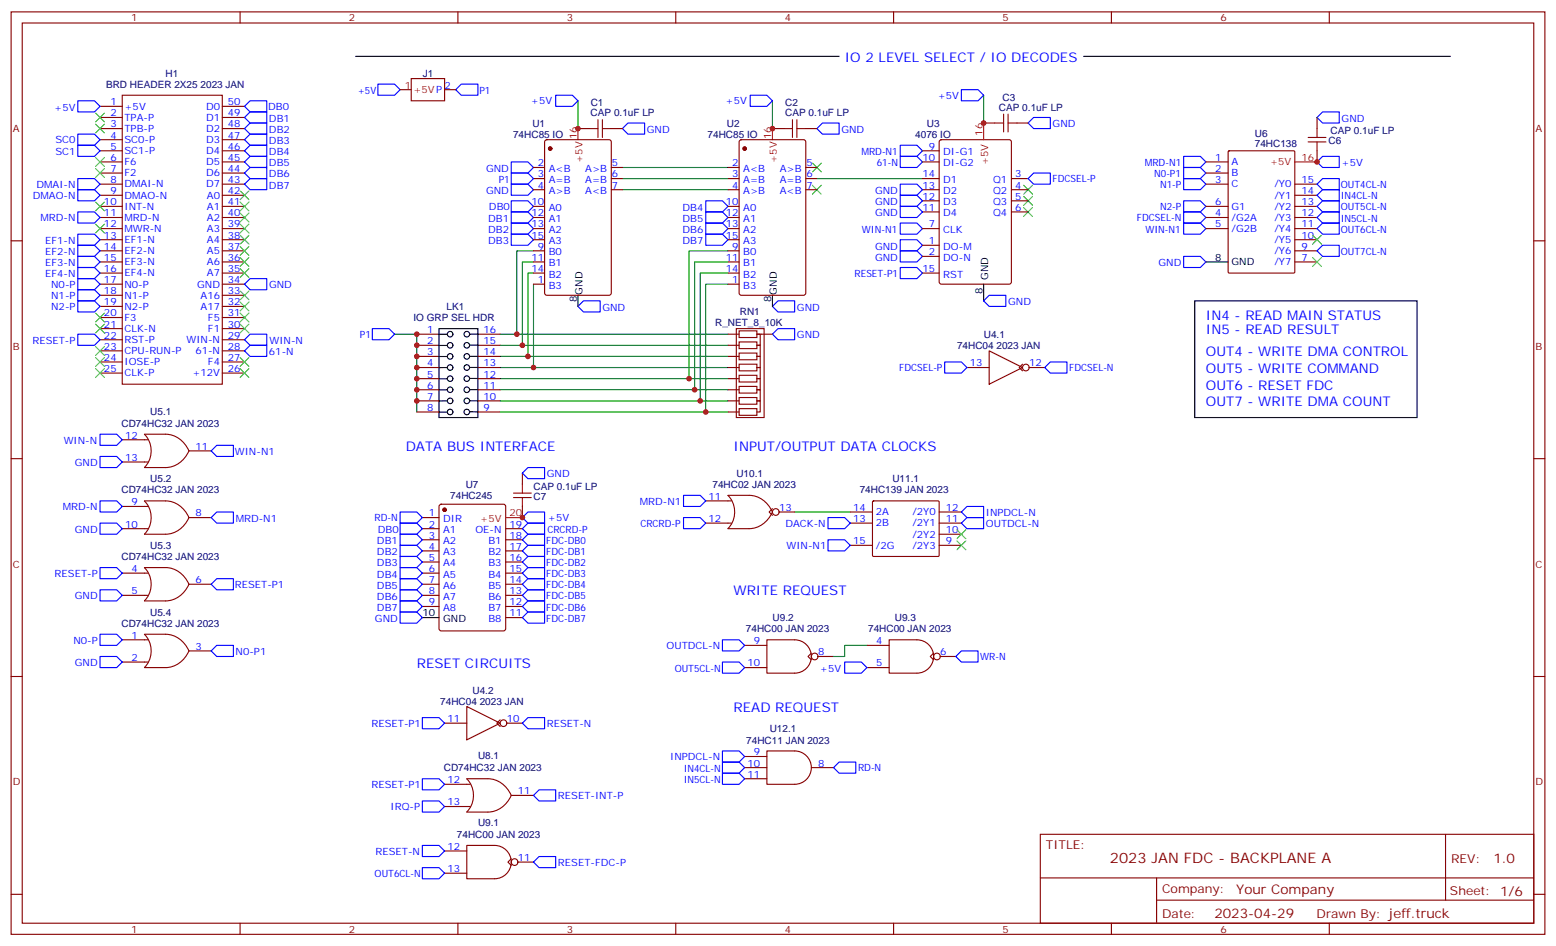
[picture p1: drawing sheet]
<svg xmlns="http://www.w3.org/2000/svg" width="494mm" height="300mm" viewBox="0 0 494 300" stroke-linecap="round" stroke-linejoin="round" font-family="sans-serif">
<g fill="none" stroke="#870000" stroke-width=".35">
<path d="M3.5 3.8h486.9v292.8h-486.9zM7.1 7.3h479.7v285.8h-479.7zM76.2 3.8v3.5M145.3 3.8v3.5M214.5 3.8v3.5M283.6 3.8v3.5M352.8 3.8v3.5M421.9 3.8v3.5M31.7 33.8h7.1M31.7 37.3h7.1M38.8 30.2h31.8v91.8h-31.8zM70.6 33.8h7"/>
<path d="M70.6 37.3h7M312.2 39.1h3.5M322.8 39.1h3.5M418 37.3v3.5M31.7 40.8h7.1M31.7 44.3h7.1M31.7 47.9h7.1M31.7 51.4h7.1M31.7 54.9h7.1M31.7 58.5h7.1M70.6 40.8h7M70.6 44.3h7"/>
<path d="M70.6 47.9h7M70.6 51.4h7M70.6 54.9h7M70.6 58.5h7M292.8 47.9h5.3M292.8 51.4h5.3M292.8 56.7h5.3M298.3 44.6l.5-.3h21.5l.7 .5v44.7l-.4 .6-21.8 .1-.6-.5-.1-44.7zM321 56.7h5.3M382.8 51.4h7M382.8 54.9h7M382.8 58.5h7"/>
<path d="M389.9 48l.3-.1h20.4l.3 .1 .1 38.3-.2 .3-20.6 .1-.3-.2zM411 58.5h7M418 47.9v3.5M3.5 76.4h3.6M31.7 62h7.1M31.7 65.5h7.1M31.7 69h7.1M31.7 72.6h7.1M31.7 76.1h7.1M31.7 79.6h7.1M70.6 62h7M70.6 65.5h7"/>
<path d="M70.6 69h7M70.6 72.6h7M70.6 76.1h7M70.6 79.6h7M292.8 72.6h5.3M292.8 77.9h5.3M292.8 60.2h5.3M292.8 63.7h5.3M292.8 67.3h5.3M321 60.2h5.3M321 63.7h5.3M321 67.3h5.3"/>
<path d="M382.8 65.5h7M382.8 69h7M382.8 72.6h7M411 62h7M411 65.5h7M411 69h7M411 72.6h7M411 76.1h7M411 79.6h7M486.8 76.4h3.6M31.7 83.1h7.1M31.7 86.7h7.1"/>
<path d="M31.7 90.2h7.1M31.7 93.7h7.1M31.7 97.3h7.1M70.6 83.1h7M70.6 86.7h7M70.6 90.2h7M70.6 93.7h7M70.6 97.3h7M292.8 86.7h5.3M292.8 81.4h5.3M411 83.1h7M31.7 100.8h7.1"/>
<path d="M31.7 104.3h7.1M31.7 107.8h7.1M31.7 111.4h7.1M31.7 114.9h7.1M31.7 118.4h7.1M70.6 100.8h7M70.6 104.3h7M70.6 107.8h7M70.6 111.4h7M70.6 114.9h7M70.6 118.4h7M3.5 145.6h3.6"/>
<path d="M486.8 145.6h3.6M3.5 214.7h3.6M486.8 214.7h3.6M330.2 264.8h156.6v28.3h-156.6zM330.2 278.7h156.5M367.1 278.7v14.1M458.8 264.9v20.8M3.5 283.9h3.6M76.2 293.1v3.5M145.3 293.1v3.5M214.5 293.1v3.5M283.6 293.1v3.5"/>
<path d="M352.8 293.1v3.5M367.1 285.7h119.6M421.9 293.1v3.5M486.8 283.9h3.6"/>
</g>
<g fill="none" stroke="#00f" stroke-width=".35">
<path d="M24.7 32h5.3l1.7 1.8-1.7 1.7h-5.3zM77.6 33.8l1.8-1.8h5.3v3.5h-5.3zM77.6 37.3l1.8-1.8h5.3v3.6h-5.3zM79.4 39.1h5.3v3.5h-5.3l-1.8-1.8zM305.2 28.5h5.2l1.8 1.7-1.8 1.8h-5.2zM328.1 37.3h5.3v3.5h-5.3l-1.8-1.7zM418 37.3l1.8-1.8h5.3v3.6h-5.3zM24.7 42.6h5.3l1.7 1.7-1.7 1.8h-5.3zM24.7 46.1h5.3l1.7 1.8-1.7 1.7h-5.3zM24.7 56.7h5.3l1.7 1.8-1.7 1.7h-5.3zM77.6 44.3l1.8-1.7h5.3v3.5h-5.3zM77.6 47.9l1.8-1.8h5.3v3.5h-5.3z"/>
<path d="M77.6 51.4l1.8-1.8h5.3v3.6h-5.3zM77.6 54.9l1.8-1.7h5.3v3.5h-5.3zM77.6 58.5l1.8-1.8h5.3v3.5h-5.3zM162.3 58.5h5.3l1.7 1.7-1.7 1.8h-5.3zM162.3 51.4h5.3l1.7 1.8-1.7 1.7h-5.3zM285.8 49.6h5.2l1.8 1.8-1.8 1.8h-5.2zM285.8 46.1h5.2l1.8 1.8-1.8 1.7h-5.2zM285.8 58.5h5.2l1.8 1.7-1.8 1.8h-5.2zM375.7 56.7h5.3l1.8 1.8-1.8 1.7h-5.3zM375.7 53.2h5.3l1.8 1.7-1.8 1.8h-5.3zM375.7 49.6h5.3l1.8 1.8-1.8 1.8h-5.3zM419.8 49.6h5.3v3.6h-5.3l-1.8-1.8z"/>
<path d="M24.7 60.2h5.3l1.7 1.8-1.7 1.7h-5.3zM24.7 67.3h5.3l1.7 1.7-1.7 1.8h-5.3zM24.7 74.3h5.3l1.7 1.8-1.7 1.8h-5.3zM24.7 77.9h5.3l1.7 1.7-1.7 1.8h-5.3zM162.3 74.3h5.3l1.7 1.8-1.7 1.8h-5.3zM162.3 70.8h5.3l1.7 1.8-1.7 1.7h-5.3zM162.3 67.3h5.3l1.7 1.7-1.7 1.8h-5.3zM162.3 63.7h5.3l1.7 1.8-1.7 1.8h-5.3zM224 74.3h5.3l1.8 1.8-1.8 1.8h-5.3zM224 70.8h5.3l1.8 1.8-1.8 1.7h-5.3zM224 67.3h5.3l1.8 1.7-1.8 1.8h-5.3zM224 63.7h5.3l1.8 1.8-1.8 1.8h-5.3z"/>
<path d="M285.8 70.8h5.2l1.8 1.8-1.8 1.7h-5.2zM285.8 79.6h5.2l1.8 1.8-1.8 1.7h-5.2zM285.8 76.1h5.2l1.8 1.8-1.8 1.7h-5.2zM285.8 65.5h5.2l1.8 1.8-1.8 1.7h-5.2zM285.8 62h5.2l1.8 1.7-1.8 1.8h-5.2zM375.7 70.8h5.3l1.8 1.8-1.8 1.7h-5.3zM375.7 67.3h5.3l1.8 1.7-1.8 1.8h-5.3zM375.7 63.7h5.3l1.8 1.8-1.8 1.8h-5.3zM24.7 81.4h5.3l1.7 1.7-1.7 1.8h-5.3zM24.7 84.9h5.3l1.7 1.8-1.7 1.7h-5.3zM24.7 88.4h5.3l1.7 1.8-1.7 1.8h-5.3zM24.7 92h5.3l1.7 1.7-1.7 1.8h-5.3z"/>
<path d="M24.7 95.5h5.3l1.7 1.8-1.7 1.7h-5.3zM79.4 88.4h5.3v3.6h-5.3l-1.8-1.8zM285.8 84.9h5.2l1.8 1.8-1.8 1.7h-5.2zM314 93.7h5.3v3.6h-5.3l-1.8-1.8zM375.7 81.4h5.3l1.8 1.7-1.8 1.8h-5.3zM24.7 106.1h5.3l1.7 1.7-1.7 1.8h-5.3zM77.6 107.8l1.8-1.7h5.3v3.5h-5.3zM77.6 111.4l1.8-1.8h5.3v3.5h-5.3zM245.2 106.1l1.7-1.8h5.3v3.5h-5.3z"/>
</g>
<g fill="none" stroke="#3c3" stroke-width=".35">
<path d="M30.3 35.9l2.9 2.8M30.3 39.4l2.9 2.8M33.2 35.9l-2.9 2.8M33.2 39.4l-2.9 2.8M30.3 50l2.9 2.8M30.3 53.5l2.9 2.8M33.2 50l-2.9 2.8M33.2 53.5l-2.9 2.8M257.9 58.8l2.8 2.8M257.9 51.8l2.8 2.8M260.7 58.8l-2.8 2.8M260.7 51.8l-2.8 2.8"/>
<path d="M324.9 58.8l2.8 2.8M327.7 58.8l-2.8 2.8M30.3 71.2l2.9 2.8M33.2 71.2l-2.9 2.8M76.2 60.6l2.8 2.8M76.2 64.1l2.8 2.8M76.2 67.6l2.8 2.8M76.2 71.2l2.8 2.8M76.2 74.7l2.8 2.8M76.2 78.2l2.8 2.8M79 60.6l-2.8 2.8M79 64.1l-2.8 2.8"/>
<path d="M79 67.6l-2.8 2.8M79 71.2l-2.8 2.8M79 74.7l-2.8 2.8M79 78.2l-2.8 2.8M324.9 65.9l2.8 2.8M324.9 62.3l2.8 2.9M327.7 65.9l-2.8 2.8M327.7 62.3l-2.8 2.9M30.3 99.4l2.9 2.8M33.2 99.4l-2.9 2.8M76.2 81.7l2.8 2.9M76.2 85.3l2.8 2.8"/>
<path d="M76.2 92.3l2.8 2.8M76.2 95.8l2.8 2.9M76.2 99.4l2.8 2.8M79 81.7l-2.8 2.9M79 85.3l-2.8 2.8M79 92.3l-2.8 2.8M79 95.8l-2.8 2.9M79 99.4l-2.8 2.8M30.3 110l2.9 2.8M30.3 113.5l2.9 2.8M30.3 117l2.9 2.8M30.3 102.9l2.9 2.8"/>
<path d="M33.2 110l-2.9 2.8M33.2 113.5l-2.9 2.8M33.2 117l-2.9 2.8M33.2 102.9l-2.9 2.8M76.2 102.9l2.8 2.8M76.2 113.5l2.8 2.8M76.2 117l2.8 2.8M79 102.9l-2.8 2.8M79 113.5l-2.8 2.8M79 117l-2.8 2.8"/>
</g>
<path d="M312.2 90.2v5.3M379.2 95.5h70.6v37h-70.6zM382.8 83.1h7" fill="none" stroke="#000" stroke-width=".35"/>
<path d="M315.7 39.1h2.9M318.6 36.2v5.7M320 39.1h2.8M320 36.2v5.7M415.2 43.6h5.7M415.2 45h5.7M418 40.8v2.8M418 45v2.9" fill="none" stroke="#a10000" stroke-width=".35"/>
<path d="M312.2 39.1v5.2M411 51.4h7" fill="none" stroke="#f00" stroke-width=".35"/>
<g fill="none" stroke="#008700" stroke-width=".35">
<path d="M312.2 30.2v8.9M259.3 56.7h33.5M169.3 79.6h-5.3v26.5M231.1 79.6h-12.4v40.6M169.3 83.1h-3.5v26.5M169.3 86.7h-1.7v26.4M169.3 90.2v26.5M231.1 83.1h-10.6v40.6M231.1 86.7h-8.9v40.5M231.1 90.2h-7.1v40.6M125.2 106.1h7.1v24.7M158.7 116.7h72.4"/>
<path d="M158.7 113.1h72.4M158.7 109.6h72.4M158.7 106.1h72.4M158.7 130.8h72.4M158.7 127.2h72.4M158.7 123.7h72.4M158.7 120.2h72.4"/>
</g>
<g fill="#850000" stroke="#850000" stroke-width=".35">
<circle cx="241.3" cy="106.1" r=".35"/>
<circle cx="241.3" cy="109.6" r=".35"/>
<circle cx="241.3" cy="113.1" r=".35"/>
<circle cx="241.3" cy="116.7" r=".35"/>
<circle cx="241.3" cy="120.2" r=".35"/>
<circle cx="241.3" cy="123.7" r=".35"/>
<circle cx="241.3" cy="127.2" r=".35"/>
</g>
<path d="M233.7 104.3h8.8v28.2h-8.8z" fill="#fff" stroke="#850000" stroke-width=".35"/>
<g fill="none" stroke="#850000" stroke-width=".35">
<path d="M231.1 106.1h3.5M231.1 109.6h3.5M231.1 113.1h3.5M231.1 116.7h3.5M234.6 105h5.6v2.1h-5.6zM234.6 108.5h5.6v2.2h-5.6zM234.6 112.1h5.6v2.1h-5.6zM234.6 115.6h5.6v2.1h-5.6zM234.6 119.1h5.6v2.1h-5.6zM245.2 106.1h-5h1.1v3.5h-1.1h1.1v3.5h-1.1h1.1v3.6h-1.1h1.1v3.5h-1.1h1.1v3.5h-1.1h1.1v3.5h-1.1h1.1v3.6h-1.1M231.1 120.2h3.5M231.1 123.7h3.5"/>
<path d="M231.1 127.2h3.5M231.1 130.8h3.5M234.6 122.7h5.6v2.1h-5.6zM234.6 126.2h5.6v2.1h-5.6zM234.6 129.7h5.6v2.1h-5.6z"/>
</g>
<g fill="none" stroke="#000" stroke-width=".35">
<path d="M112.9 17.9h153.4M344 17.9h116.4M183.4 93.7v3.6M245.2 93.7v3.6M139.3 113.2h2.7M139.3 109.7h2.6M139.3 104.3h12.4v28.2h-12.4zM141.9 106.1h-2.6M141.9 116.7h-2.6M149.1 109.5l2.6 .1M149.1 113.1h2.6M151.7 106.1h-2.6"/>
<path d="M151.7 116.6l-2.6 .1M139.3 123.7h2.7M139.3 120.2h2.6M139.3 130.8h2.6M141.9 127.3h-2.6M149.1 120.1h2.6M149.1 130.7h2.6M149.1 123.7h2.6M151.7 127.2l-2.6 .1M134.1 196h5.2"/>
<circle cx="142.9" cy="106.1" r=".88"/>
<circle cx="142.9" cy="113.1" r=".88"/>
<circle cx="142.9" cy="109.6" r=".88"/>
<circle cx="142.9" cy="116.7" r=".88"/>
<circle cx="148.2" cy="109.6" r=".88"/>
<circle cx="148.2" cy="116.7" r=".88"/>
<circle cx="148.2" cy="106.1" r=".88"/>
<circle cx="148.2" cy="113.1" r=".88"/>
<circle cx="142.9" cy="123.7" r=".88"/>
<circle cx="142.9" cy="120.2" r=".88"/>
<circle cx="142.9" cy="127.2" r=".88"/>
<circle cx="142.9" cy="130.8" r=".88"/>
<circle cx="148.2" cy="120.2" r=".88"/>
<circle cx="148.2" cy="130.8" r=".88"/>
<circle cx="148.2" cy="123.7" r=".88"/>
<circle cx="148.2" cy="127.2" r=".88"/>
</g>
<g fill="none" stroke="#870000" stroke-width=".35">
<path d="M127 28.5h3.5M130.5 24.9h10.6v7.1h-10.6zM141.1 28.5h3.5M169.3 56.7h3.6M169.3 53.2h3.6M173.1 44.6l.5-.3h19.7l.7 .5v48.2l-.4 .7h-20l-.7-.4v-48.3zM183.4 40.8h3.6M194 40.8h3.6M194 56.7h3.6M194 53.2h3.6M231.1 56.7h3.5M231.1 53.2h3.5"/>
<path d="M234.8 44.6l.5-.3h19.8l.6 .5 .1 48.2-.5 .7h-20l-.6-.4-.1-48.3zM245.2 40.8h3.5M255.8 40.8h3.5M255.8 56.7h3.5M255.8 53.2h3.5M169.3 76.1h3.6M169.3 72.6h3.6M169.3 69h3.6M169.3 65.5h3.6M169.3 79.6h3.6M169.3 60.2h3.6M194 60.2h3.6"/>
<path d="M231.1 76.1h3.5M231.1 72.6h3.5M231.1 69h3.5M231.1 65.5h3.5M231.1 79.6h3.5M231.1 60.2h3.5M255.8 60.2h3.5M169.3 86.7h3.6M169.3 83.1h3.6M169.3 90.2h3.6M231.1 86.7h3.5M231.1 83.1h3.5"/>
<path d="M231.1 90.2h3.5M132.3 109.6h7M132.3 106.1h7M132.3 113.1h7M132.3 116.7h7M151.7 109.6h7M151.7 106.1h7M151.7 113.1h7M151.7 116.7h7M306.9 116.7h7.1M314 111.4l10.6 5.3-10.6 5.3zM324.6 115.6l-1.1 1.1 1.1 1"/>
<path d="M326.7 116.7h4.9M38.8 139.6h8.1M45.9 137.8h6.7a8.4 8.4 0 0 1 7.4 5.3 8.4 8.4 0 0 1-7.4 5.3h-6.8a7.6 7.6 0 0 0 .1-10.6zM132.3 123.7h7M132.3 120.2h7M132.3 127.2h7M132.3 130.8h7M151.7 123.7h7M151.7 120.2h7M151.7 127.2h7M151.7 130.8h7M38.8 146.6h8.1"/>
<path d="M45.9 159h6.7a8.4 8.4 0 0 1 7.4 5.3 8.4 8.4 0 0 1-7.4 5.3l-6.8-.1a7.6 7.6 0 0 0 .1-10.5zM60 143.1h7M165.8 150.2v3.5M224 159h8.1M231 157.3a7.5 7.5 0 0 1 0 10.5M231.1 157.2h6.7a8.4 8.4 0 0 1 7.4 5.3 8.4 8.4 0 0 1-7.4 5.3h-6.7M277 159.2l.3-.2h20.6l.2 .3-.1 17.2-.3 .1h-20.6l-.2-.3zM38.8 160.8h8.1M38.8 167.8h8.1M60 164.3h7M134.1 167.8h5.2M134.1 164.3h5.2"/>
<path d="M134.1 171.3h5.2M134.1 174.9h5.2M134.1 178.4h5.2M139.6 160.3l.5-.2h19.7l.7 .4v39.1l-.4 .6-20 .1-.7-.5-.1-39zM160.5 167.8h5.3M160.5 171.3h5.3M160.5 174.9h5.3M160.5 178.4h5.3M165.8 160.8v3.5M224 166.1h8.1M245.2 161.5l-1.1 1 1.1 1.1M247.3 162.5h4.9"/>
<path d="M269.9 166.1h7M269.9 162.5h7M269.9 173.1h7M298.1 169.6h7.1M298.1 166.1h7.1M298.1 162.5h7.1M298.1 173.1h7.1M38.8 181.9h8.1M38.8 189h8.1M45.8 180.2a7.5 7.5 0 0 1 0 10.5M45.9 180.2h6.7a8.4 8.4 0 0 1 7.4 5.3M60 185.5h7"/>
<path d="M60 185.5a8.4 8.4 0 0 1-7.4 5.2h-6.7M134.1 181.9h5.2M134.1 189h5.2M134.1 185.5h5.2M134.1 192.5h5.2M160.5 181.9h5.3M160.5 189h5.3M160.5 185.5h5.3M160.5 192.5h5.3M160.5 196h5.3M38.8 203.1h8.1M38.8 210.1h8.1"/>
<path d="M45.8 201.4a7.5 7.5 0 0 1 0 10.5M45.9 201.3h6.7a8.4 8.4 0 0 1 7.4 5.3M60 206.6h7M60 206.6a8.4 8.4 0 0 1-7.4 5.3h-6.7M236.4 211.9h7M236.4 204.9h7M243.4 203.1h8.8a5.3 5.3 0 0 1 5.3 5.3 5.3 5.3 0 0 1-5.3 5.3h-8.8zM257.5 207.3l-1 1.1 1 1M259.6 208.4h5M275.2 211.9h7M275.2 204.9h7M282.2 203.1h8.8a5.3 5.3 0 0 1 5.3 5.3 5.3 5.3 0 0 1-5.3 5.3h-8.8z"/>
<path d="M296.3 207.3l-1 1.1 1 1M298.4 208.4h5M141.1 229.6h7.1M148.2 224.3l10.5 5.3-10.5 5.2zM158.7 228.5l-1 1.1 1 1M160.9 229.6h4.9M243.4 238.4h8.8a5.3 5.3 0 0 1 5.3 5.3 5.3 5.3 0 0 1-5.3 5.3h-8.8zM141.1 249h8.1M141.1 256h8.1M148.1 247.2a7.6 7.6 0 0 1 .1 10.6h6.7a8.4 8.4 0 0 0 7.4-5.3M148.2 247.2h6.7a8.4 8.4 0 0 1 7.4 5.3M162.3 252.5h7"/>
<path d="M236.4 247.2h7M236.4 240.1h7M236.4 243.7h7M257.5 243.7h7.1M141.1 270.1h7.1M141.1 277.2h7.1M148.2 268.4h8.8a5.3 5.3 0 0 1 5.3 5.2 5.3 5.3 0 0 1-5.3 5.3h-8.8zM162.3 272.6l-1.1 1 1.1 1.1M164.4 273.6h4.9"/>
<circle cx="325.6" cy="116.7" r="1.06"/>
<circle cx="246.2" cy="162.5" r="1.06"/>
<circle cx="258.6" cy="208.4" r="1.06"/>
<circle cx="297.4" cy="208.4" r="1.06"/>
<circle cx="159.8" cy="229.6" r="1.06"/>
<circle cx="163.3" cy="273.6" r="1.06"/>
</g>
<g fill="none" stroke="#00f" stroke-width=".35">
<path d="M119.9 26.7h5.3l1.8 1.8-1.8 1.7h-5.3zM146.4 26.7h5.3v3.5h-5.3l-1.8-1.7zM176.4 30.2h5.3l1.7 1.8-1.7 1.8h-5.3zM199.3 39.1h5.3v3.5h-5.3l-1.7-1.8zM238.1 30.2h5.3l1.8 1.8-1.8 1.8h-5.3zM162.3 54.9h5.3l1.7 1.8-1.7 1.8h-5.3zM259.3 40.8l1.8-1.7h5.2v3.5h-5.2zM328.1 54.9h5.3v3.6h-5.3l-1.8-1.8zM419.8 56.7h5.3v3.5h-5.3l-1.8-1.7zM418 62l1.8-1.8h5.3v3.5h-5.3zM418 65.5l1.8-1.8h5.3v3.6h-5.3zM418 72.6l1.8-1.8h5.3v3.5h-5.3z"/>
<path d="M419.8 67.3h5.3v3.5h-5.3l-1.8-1.8zM419.8 77.9h5.3v3.5h-5.3l-1.8-1.8zM183.4 97.3l1.8-1.8h5.3v3.5h-5.3zM245.2 97.3l1.7-1.8h5.3v3.5h-5.3zM118.2 104.3h5.3l1.7 1.8-1.7 1.7h-5.3zM299.9 114.9h5.3l1.7 1.8-1.7 1.7h-5.3zM333.4 114.9h5.3v3.5h-5.3l-1.8-1.7zM31.7 137.8h5.3l1.8 1.8-1.8 1.8h-5.3zM31.7 144.9h5.3l1.8 1.7-1.8 1.8h-5.3zM31.7 159h5.3l1.8 1.8-1.8 1.7h-5.3zM67 143.1l1.8-1.7h5.3v3.5h-5.3zM165.8 150.2l1.8-1.8h5.3v3.5h-5.3z"/>
<path d="M217 157.2h5.2l1.8 1.8-1.8 1.8h-5.2zM31.7 166.1h5.3l1.8 1.7-1.8 1.8h-5.3zM68.8 162.5h5.3v3.6h-5.3l-1.8-1.8zM127 166.1h5.3l1.8 1.7-1.8 1.8h-5.3zM127 169.6h5.3l1.8 1.7-1.8 1.8h-5.3zM127 173.1h5.3l1.8 1.8-1.8 1.7h-5.3zM127 176.6h5.3l1.8 1.8-1.8 1.8h-5.3zM127 162.5h5.3l1.8 1.8-1.8 1.8h-5.3zM167.6 162.5h5.3v3.6h-5.3l-1.8-1.8zM167.6 169.6h5.3v3.5h-5.3l-1.8-1.8zM167.6 173.1h5.3v3.5h-5.3l-1.8-1.7zM167.6 176.6h5.3v3.6h-5.3l-1.8-1.8z"/>
<path d="M167.6 166.1h5.3v3.5h-5.3l-1.8-1.8zM217 164.3h5.2l1.8 1.8-1.8 1.7h-5.2zM262.8 164.3h5.3l1.8 1.8-1.8 1.7h-5.3zM262.8 171.3h5.3l1.8 1.8-1.8 1.8h-5.3zM306.9 160.8h5.3v3.5h-5.3l-1.7-1.8zM306.9 164.3h5.3v3.5h-5.3l-1.7-1.7zM31.7 187.2h5.3l1.8 1.8-1.8 1.7h-5.3zM31.7 180.2h5.3l1.8 1.7-1.8 1.8h-5.3zM68.8 183.7h5.3v3.5h-5.3l-1.8-1.7zM127 180.2h5.3l1.8 1.7-1.8 1.8h-5.3zM127 183.7h5.3l1.8 1.8-1.8 1.7h-5.3zM127 187.2h5.3l1.8 1.8-1.8 1.7h-5.3z"/>
<path d="M127 190.7h5.3l1.8 1.8-1.8 1.8h-5.3zM127 194.3h5.3l1.8 1.7-1.8 1.8h-5.3zM165.8 196l1.8-1.7h5.3v3.5h-5.3zM167.6 180.2h5.3v3.5h-5.3l-1.8-1.8zM167.6 183.7h5.3v3.5h-5.3l-1.8-1.7zM167.6 187.2h5.3v3.5h-5.3l-1.8-1.7zM167.6 190.7h5.3v3.6h-5.3l-1.8-1.8zM31.7 201.3h5.3l1.8 1.8-1.8 1.8h-5.3zM31.7 208.4h5.3l1.8 1.7-1.8 1.8h-5.3zM68.8 204.9h5.3v3.5h-5.3l-1.8-1.8zM229.3 203.1h5.3l1.8 1.8-1.8 1.7h-5.3zM229.3 210.1h5.3l1.8 1.8-1.8 1.8h-5.3z"/>
<path d="M268.1 210.1h5.3l1.8 1.8-1.8 1.8h-5.3zM303.4 208.4l1.8-1.8h5.2v3.5h-5.2zM134.1 227.8h5.2l1.8 1.8-1.8 1.7h-5.2zM167.6 227.8h5.3v3.5h-5.3l-1.8-1.7zM229.3 238.4h5.3l1.8 1.7-1.8 1.8h-5.3zM134.1 247.2h5.2l1.8 1.8-1.8 1.7h-5.2zM134.1 254.2h5.2l1.8 1.8-1.8 1.8h-5.2zM171.1 250.7h5.3v3.5h-5.3l-1.8-1.7zM229.3 241.9h5.3l1.8 1.8-1.8 1.7h-5.3zM229.3 245.4h5.3l1.8 1.8-1.8 1.8h-5.3zM266.3 241.9h5.3v3.5h-5.3l-1.7-1.7zM134.1 268.4h5.2l1.8 1.7-1.8 1.8h-5.2z"/>
<path d="M134.1 275.4h5.2l1.8 1.8-1.8 1.7h-5.2zM171.1 271.9h5.3v3.5h-5.3l-1.8-1.8z"/>
</g>
<path d="M183.4 32v8.8M245.2 32v8.8M197.6 56.7h33.5M197.6 53.2h33.5M197.6 60.2h33.5M252.2 162.5h17.7M275.2 204.9h-7.1v3.5h-3.5" fill="none" stroke="#008700" stroke-width=".35"/>
<path d="M189.8 38v5.6M191.2 38v5.6M251.5 38v5.6M252.9 38v5.6M187 40.8h2.8M191.2 40.8h2.8M248.7 40.8h2.8M252.9 40.8h2.9M163 156.5h5.6M163 157.9h5.6M165.8 153.7v2.8M165.8 157.9v2.9" fill="none" stroke="#a10000" stroke-width=".35"/>
<path d="M183.4 40.8v3.5M245.2 40.8v3.5M160.5 164.3h5.3" fill="none" stroke="#f00" stroke-width=".35"/>
<g fill="#870000" stroke="#870000" stroke-width=".35">
<circle cx="236.4" cy="47.2" r=".53"/>
<circle cx="174.6" cy="47.2" r=".53"/>
<circle cx="141.1" cy="161.8" r=".53"/>
</g>
<path d="M30.3 64.1l2.9 2.8M33.2 64.1l-2.9 2.8M416.6 74.7l2.9 2.8M419.5 74.7l-2.9 2.8M416.6 81.7l2.9 2.9M419.5 81.7l-2.9 2.9M303.7 168.2l2.9 2.8M303.7 171.7l2.9 2.8M306.6 168.2l-2.9 2.8M306.6 171.7l-2.9 2.8" fill="none" stroke="#3c3" stroke-width=".35"/>
<g fill="#c00">
<circle cx="418" cy="51.4" r=".88"/>
<circle cx="312.2" cy="39.1" r=".88"/>
<circle cx="218.7" cy="120.2" r=".88"/>
<circle cx="220.5" cy="123.7" r=".88"/>
<circle cx="222.3" cy="127.2" r=".88"/>
<circle cx="224" cy="130.8" r=".88"/>
<circle cx="164" cy="106.1" r=".88"/>
<circle cx="165.8" cy="109.6" r=".88"/>
<circle cx="167.6" cy="113.1" r=".88"/>
<circle cx="169.3" cy="116.7" r=".88"/>
<circle cx="132.3" cy="127.2" r=".88"/>
<circle cx="132.3" cy="123.7" r=".88"/>
<circle cx="132.3" cy="120.2" r=".88"/>
<circle cx="132.3" cy="116.7" r=".88"/>
<circle cx="132.3" cy="113.1" r=".88"/>
<circle cx="132.3" cy="109.6" r=".88"/>
<circle cx="132.3" cy="106.1" r=".88"/>
<circle cx="245.2" cy="40.8" r=".88"/>
<circle cx="183.4" cy="40.8" r=".88"/>
<circle cx="165.8" cy="164.3" r=".88"/>
</g>
<text font-size="4.6" fill="#800" x="352.3" y="273.9">2023 JAN FDC - BACKPLANE A</text>
<g font-size="4.2" fill="#00f">
<text x="268.1" y="19.6">IO 2 LEVEL SELECT / IO DECODES</text>
<text x="382.8" y="101.7">IN4 - READ MAIN STATUS</text>
<text x="382.8" y="106.1">IN5 - READ RESULT</text>
<text x="382.8" y="113.1">OUT4 - WRITE DMA CONTROL</text>
<text x="382.8" y="118.4">OUT5 - WRITE COMMAND</text>
<text x="382.8" y="123.7">OUT6 - RESET FDC</text>
<text x="382.8" y="129">OUT7 - WRITE DMA COUNT</text>
<text x="128.8" y="143.1">DATA BUS INTERFACE</text>
<text x="232.8" y="143.1">INPUT/OUTPUT DATA CLOCKS</text>
<text x="232.8" y="189">WRITE REQUEST</text>
<text x="132.3" y="211.9">RESET CIRCUITS</text>
<text x="232.8" y="226">READ REQUEST</text>
</g>
<g font-size="4.2" fill="#800">
<text x="474" y="274.1">1.0</text>
<text x="392.4" y="283.7">Your Company</text>
<text x="385.5" y="291.5">2023-04-29</text>
</g>
<g font-size="3.9" fill="#800">
<text x="332" y="269.4">TITLE:</text>
<text x="460.6" y="274.1">REV:</text>
<text x="368.9" y="283.6">Company:</text>
<text x="460.2" y="284.2">Sheet: 1/6</text>
<text x="368.9" y="291.3">Date:</text>
<text x="417.9" y="291.4">Drawn By: jeff.truck</text>
</g>
<g font-size="3.2" fill="#800">
<text x="41.6" y="6.8">1</text>
<text x="110.8" y="6.8">2</text>
<text x="179.9" y="6.8">3</text>
<text x="249.1" y="6.8">4</text>
<text x="318.2" y="6.8">5</text>
<text x="387.3" y="6.8">6</text>
<text x="4.1" y="41.9">A</text>
<text x="487.4" y="41.9">A</text>
<text x="4.1" y="111">B</text>
<text x="487.4" y="111">B</text>
<text x="4.1" y="180.2">C</text>
<text x="487.4" y="180.2">C</text>
<text x="4.1" y="249.3">D</text>
<text x="487.4" y="249.3">D</text>
<text x="41.6" y="296.1">1</text>
<text x="110.8" y="296.1">2</text>
<text x="179.9" y="296.1">3</text>
<text x="249.1" y="296.1">4</text>
<text x="318.2" y="296.1">5</text>
<text x="387.3" y="296.1">6</text>
</g>
<g font-size="3.2" fill="#000080">
<text x="33.7" y="27.9">BRD HEADER 2X25 2023 JAN</text>
<text x="52.6" y="24.4">H1</text>
<text x="134.2" y="24.3">J1</text>
<text x="187.5" y="33.8">C1</text>
<text x="249.2" y="33.8">C2</text>
<text x="317.1" y="35.2">CAP 0.1uF LP</text>
<text x="318.2" y="32">C3</text>
<text x="169" y="40.2">U1</text>
<text x="187.5" y="36.9">CAP 0.1uF LP</text>
<text x="230.7" y="40.2">U2</text>
<text x="249.2" y="36.9">CAP 0.1uF LP</text>
<text x="294.2" y="40.2">U3</text>
<text x="162.9" y="43.8">74HC85 IO</text>
<text x="224.6" y="43.8">74HC85 IO</text>
<text x="290.5" y="43.7">4076 IO</text>
<text x="398.3" y="46.7">74HC138</text>
<text x="398.3" y="43.5">U6</text>
<text x="421.7" y="45.6">C6</text>
<text x="422.3" y="42.5">CAP 0.1uF LP</text>
<text x="131.2" y="101.9">IO GRP SEL HDR</text>
<text x="141.7" y="98.4">LK1</text>
<text x="234.8" y="100.1">RN1</text>
<text x="227" y="103.6">R_NET_8_10K</text>
<text x="312.3" y="107.3">U4.1</text>
<text x="303.8" y="110.8">74HC04 2023 JAN</text>
<text x="47.7" y="131.9">U5.1</text>
<text x="38.6" y="135.4">CD74HC32 JAN 2023</text>
<text x="47.7" y="153.1">U5.2</text>
<text x="147.8" y="154.9">U7</text>
<text x="169.3" y="155.4">CAP 0.1uF LP</text>
<text x="226.2" y="154.9">74HC02 JAN 2023</text>
<text x="233.7" y="151.3">U10.1</text>
<text x="283.2" y="153.1">U11.1</text>
<text x="38.6" y="156.6">CD74HC32 JAN 2023</text>
<text x="142.9" y="158.4">74HC245</text>
<text x="169.3" y="158.6">C7</text>
<text x="272.9" y="156.6">74HC139 JAN 2023</text>
<text x="38.6" y="177.8">CD74HC32 JAN 2023</text>
<text x="47.7" y="174.3">U5.3</text>
<text x="47.7" y="195.4">U5.4</text>
<text x="245.2" y="197.2">U9.2</text>
<text x="284" y="197.2">U9.3</text>
<text x="38.6" y="198.9">CD74HC32 JAN 2023</text>
<text x="236.8" y="200.7">74HC00 JAN 2023</text>
<text x="275.6" y="200.7">74HC00 JAN 2023</text>
<text x="150" y="220.1">U4.2</text>
<text x="139.7" y="223.7">74HC04 2023 JAN</text>
<text x="244.3" y="232.5">U12.1</text>
<text x="236.9" y="236">74HC11 JAN 2023</text>
<text x="140.9" y="244.8">CD74HC32 JAN 2023</text>
<text x="151.7" y="241">U8.1</text>
<text x="151.7" y="262.2">U9.1</text>
<text x="145" y="266">74HC00 JAN 2023</text>
</g>
<g font-size="3.2" fill="#00f">
<text x="113.5" y="29.8">+5V</text>
<text x="141.1" y="28.1">2</text>
<text x="152.2" y="29.8">P1</text>
<text x="17.2" y="35.1">+5V</text>
<text x="35" y="33.4">1</text>
<text x="39.5" y="34.8">+5V</text>
<text x="65.4" y="34.8">D0</text>
<text x="72.3" y="33.4">50</text>
<text x="85.1" y="35.1">DB0</text>
<text x="168.5" y="32.9">+5V</text>
<text x="230.3" y="32.9">+5V</text>
<text x="297.7" y="31.6">+5V</text>
<text x="35" y="36.9">2</text>
<text x="35" y="40.5">3</text>
<text x="39.5" y="38.3">TPA-P</text>
<text x="39.5" y="41.9">TPB-P</text>
<text x="65.4" y="41.9">D2</text>
<text x="65.4" y="38.3">D1</text>
<text x="72.3" y="40.5">48</text>
<text x="72.3" y="36.9">49</text>
<text x="85.4" y="38.7">DB1</text>
<text x="334.1" y="40.3">GND</text>
<text x="425.8" y="38.6">GND</text>
<text x="17.6" y="45.5">SC0</text>
<text x="35" y="44">4</text>
<text x="35" y="47.5">5</text>
<text x="39.5" y="45.4">SC0-P</text>
<text x="65.4" y="45.4">D3</text>
<text x="72.3" y="47.5">46</text>
<text x="72.3" y="44">47</text>
<text x="85.4" y="42.2">DB2</text>
<text x="85.4" y="45.7">DB3</text>
<text x="205.3" y="42.2">GND</text>
<text x="267.1" y="42.2">GND</text>
<text x="294.8" y="47.5">9</text>
<text x="17.6" y="49.1">SC1</text>
<text x="35" y="51">6</text>
<text x="39.5" y="48.9">SC1-P</text>
<text x="39.5" y="52.5">F6</text>
<text x="65.4" y="52.5">D5</text>
<text x="65.4" y="48.9">D4</text>
<text x="72.3" y="51">45</text>
<text x="85.4" y="49.3">DB4</text>
<text x="85.4" y="52.8">DB5</text>
<text x="170.7" y="52.8">2</text>
<text x="194.2" y="52.8">5</text>
<text x="232.4" y="52.8">2</text>
<text x="255.9" y="52.8">5</text>
<text x="273.4" y="49.2">MRD-N1</text>
<text x="278.3" y="52.6">61-N</text>
<text x="292.8" y="51">10</text>
<text x="299.4" y="49.3">DI-G1</text>
<text x="299.4" y="52.8">DI-G2</text>
<text x="363.4" y="52.7">MRD-N1</text>
<text x="385.7" y="51">1</text>
<text x="390.9" y="52.5">A</text>
<text x="425.8" y="52.7">+5V</text>
<text x="11.6" y="59.6">DMAI-N</text>
<text x="35" y="54.6">7</text>
<text x="35" y="58.1">8</text>
<text x="39.5" y="56">F2</text>
<text x="39.5" y="59.5">DMAI-N</text>
<text x="65.4" y="59.5">D7</text>
<text x="65.4" y="56">D6</text>
<text x="72.3" y="58.1">43</text>
<text x="72.3" y="54.6">44</text>
<text x="85.4" y="56.3">DB6</text>
<text x="85.4" y="59.9">DB7</text>
<text x="154.3" y="54.5">GND</text>
<text x="158.3" y="58">P1</text>
<text x="170.7" y="59.9">4</text>
<text x="170.7" y="56.3">3</text>
<text x="174.2" y="58.1">A=B</text>
<text x="174.2" y="54.6">A&lt;B</text>
<text x="185.8" y="58.1">A=B</text>
<text x="185.8" y="54.6">A&gt;B</text>
<text x="194.2" y="59.9">7</text>
<text x="194.2" y="56.3">6</text>
<text x="232.4" y="59.9">4</text>
<text x="232.4" y="56.3">3</text>
<text x="235.9" y="58.1">A=B</text>
<text x="235.9" y="54.6">A&lt;B</text>
<text x="247.5" y="58.1">A=B</text>
<text x="247.5" y="54.6">A&gt;B</text>
<text x="255.9" y="59.9">7</text>
<text x="255.9" y="56.3">6</text>
<text x="292.8" y="59.9">13</text>
<text x="292.8" y="56.3">14</text>
<text x="299.4" y="58.1">D1</text>
<text x="315.2" y="58.1">Q1</text>
<text x="322.3" y="56.3">3</text>
<text x="322.3" y="59.9">4</text>
<text x="334.1" y="57.9">FDCSEL-P</text>
<text x="366.4" y="56.2">N0-P1</text>
<text x="368.3" y="59.7">N1-P</text>
<text x="385.7" y="54.6">2</text>
<text x="385.7" y="58.1">3</text>
<text x="390.9" y="56">B</text>
<text x="390.9" y="59.5">C</text>
<text x="404.5" y="59.5">/Y0</text>
<text x="413.1" y="58.1">15</text>
<text x="425.6" y="59.8">OUT4CL-N</text>
<text x="10.4" y="63.2">DMAO-N</text>
<text x="33" y="65.2">10</text>
<text x="35" y="61.6">9</text>
<text x="39.5" y="63">DMAO-N</text>
<text x="65.7" y="63">A0</text>
<text x="72.3" y="65.2">41</text>
<text x="72.3" y="61.6">42</text>
<text x="154.3" y="61.6">GND</text>
<text x="168.7" y="65.2">10</text>
<text x="174.2" y="61.6">A&gt;B</text>
<text x="185.8" y="61.6">A&lt;B</text>
<text x="230.4" y="65.2">10</text>
<text x="235.9" y="61.6">A&gt;B</text>
<text x="247.5" y="61.6">A&lt;B</text>
<text x="277.8" y="65.1">GND</text>
<text x="277.8" y="61.6">GND</text>
<text x="292.8" y="63.4">12</text>
<text x="299.4" y="65.2">D3</text>
<text x="299.4" y="61.6">D2</text>
<text x="315.2" y="61.6">Q2</text>
<text x="315.2" y="65.2">Q3</text>
<text x="322.3" y="63.4">5</text>
<text x="385.7" y="65.2">6</text>
<text x="404.5" y="63">/Y1</text>
<text x="413.1" y="65.2">13</text>
<text x="413.1" y="61.6">14</text>
<text x="425.6" y="63.3">IN4CL-N</text>
<text x="12.8" y="70.2">MRD-N</text>
<text x="33" y="68.7">11</text>
<text x="39.5" y="66.6">INT-N</text>
<text x="39.5" y="70.1">MRD-N</text>
<text x="65.7" y="70.1">A2</text>
<text x="65.7" y="66.6">A1</text>
<text x="72.3" y="68.7">40</text>
<text x="154.9" y="70.4">DB1</text>
<text x="155.2" y="66.8">DB0</text>
<text x="168.7" y="68.7">12</text>
<text x="174.2" y="70.4">A1</text>
<text x="174.2" y="66.9">A0</text>
<text x="216.7" y="70.4">DB5</text>
<text x="216.7" y="66.9">DB4</text>
<text x="230.4" y="68.7">12</text>
<text x="235.9" y="70.4">A1</text>
<text x="235.9" y="66.9">A0</text>
<text x="277.8" y="68.6">GND</text>
<text x="292.8" y="66.9">11</text>
<text x="299.4" y="68.7">D4</text>
<text x="315.2" y="68.7">Q4</text>
<text x="322.3" y="66.9">6</text>
<text x="360.9" y="70.3">FDCSEL-N</text>
<text x="368.3" y="66.7">N2-P</text>
<text x="385.7" y="68.7">4</text>
<text x="390.9" y="70.1">/G2A</text>
<text x="390.9" y="66.6">G1</text>
<text x="404.5" y="70.1">/Y3</text>
<text x="404.5" y="66.6">/Y2</text>
<text x="413.1" y="68.7">12</text>
<text x="425.6" y="66.8">OUT5CL-N</text>
<text x="425.6" y="70.3">IN5CL-N</text>
<text x="14.3" y="77.3">EF1-N</text>
<text x="33" y="72.2">12</text>
<text x="33" y="75.7">13</text>
<text x="39.5" y="73.6">MWR-N</text>
<text x="39.5" y="77.2">EF1-N</text>
<text x="65.7" y="77.2">A4</text>
<text x="65.7" y="73.6">A3</text>
<text x="72.3" y="75.7">38</text>
<text x="72.3" y="72.2">39</text>
<text x="154.9" y="77.5">DB3</text>
<text x="154.9" y="74">DB2</text>
<text x="168.7" y="75.7">15</text>
<text x="168.7" y="72.2">13</text>
<text x="174.2" y="77.5">A3</text>
<text x="174.2" y="74">A2</text>
<text x="216.7" y="77.5">DB7</text>
<text x="216.7" y="74">DB6</text>
<text x="230.4" y="75.7">15</text>
<text x="230.4" y="72.2">13</text>
<text x="235.9" y="77.5">A3</text>
<text x="235.9" y="74">A2</text>
<text x="273.6" y="73.9">WIN-N1</text>
<text x="294.8" y="77.5">1</text>
<text x="294.8" y="72.2">7</text>
<text x="299.4" y="74">CLK</text>
<text x="363.6" y="73.9">WIN-N1</text>
<text x="385.7" y="72.2">5</text>
<text x="390.9" y="73.6">/G2B</text>
<text x="404.5" y="77.2">/Y5</text>
<text x="404.5" y="73.6">/Y4</text>
<text x="413.1" y="75.7">10</text>
<text x="413.1" y="72.2">11</text>
<text x="425.6" y="73.9">OUT6CL-N</text>
<text x="14.3" y="80.8">EF2-N</text>
<text x="33" y="79.3">14</text>
<text x="33" y="82.8">15</text>
<text x="39.5" y="80.7">EF2-N</text>
<text x="65.7" y="80.7">A5</text>
<text x="72.3" y="82.8">36</text>
<text x="72.3" y="79.3">37</text>
<text x="168.7" y="82.8">11</text>
<text x="170.7" y="79.3">9</text>
<text x="174.2" y="81">B0</text>
<text x="230.4" y="82.8">11</text>
<text x="232.4" y="79.3">9</text>
<text x="235.9" y="81">B0</text>
<text x="277.8" y="82.7">GND</text>
<text x="277.8" y="79.2">GND</text>
<text x="294.8" y="81">2</text>
<text x="299.4" y="79.3">DO-M</text>
<text x="299.4" y="82.8">DO-N</text>
<text x="404.5" y="80.7">/Y6</text>
<text x="413.1" y="82.8">7</text>
<text x="413.1" y="79.3">9</text>
<text x="425.6" y="80.9">OUT7CL-N</text>
<text x="14.3" y="84.4">EF3-N</text>
<text x="14.3" y="87.9">EF4-N</text>
<text x="33" y="86.3">16</text>
<text x="33" y="89.9">17</text>
<text x="39.5" y="84.2">EF3-N</text>
<text x="39.5" y="87.7">EF4-N</text>
<text x="65.7" y="87.7">A7</text>
<text x="65.7" y="84.2">A6</text>
<text x="72.3" y="89.9">34</text>
<text x="72.3" y="86.3">35</text>
<text x="168.7" y="86.3">14</text>
<text x="170.7" y="89.9">1</text>
<text x="174.2" y="88.1">B2</text>
<text x="174.2" y="84.6">B1</text>
<text x="230.4" y="86.3">14</text>
<text x="232.4" y="89.9">1</text>
<text x="235.9" y="88.1">B2</text>
<text x="235.9" y="84.6">B1</text>
<text x="271.3" y="87.9">RESET-P1</text>
<text x="292.8" y="86.3">15</text>
<text x="299.4" y="88.1">RST</text>
<text x="367.7" y="84.5">GND</text>
<text x="404.5" y="84.2">/Y7</text>
<text x="16.2" y="91.4">N0-P</text>
<text x="16.2" y="94.9">N1-P</text>
<text x="33" y="93.4">18</text>
<text x="39.5" y="91.3">N0-P</text>
<text x="39.5" y="94.8">N1-P</text>
<text x="62.6" y="91.3">GND</text>
<text x="63.6" y="94.8">A16</text>
<text x="72.3" y="93.4">33</text>
<text x="85.4" y="91.5">GND</text>
<text x="174.2" y="91.6">B3</text>
<text x="235.9" y="91.6">B3</text>
<text x="16.2" y="98.4">N2-P</text>
<text x="33" y="96.9">19</text>
<text x="33" y="100.4">20</text>
<text x="39.5" y="98.3">N2-P</text>
<text x="39.5" y="101.8">F3</text>
<text x="63.6" y="98.3">A17</text>
<text x="66" y="101.8">F5</text>
<text x="72.3" y="100.4">31</text>
<text x="72.3" y="96.9">32</text>
<text x="191.2" y="98.6">GND</text>
<text x="253" y="98.6">GND</text>
<text x="320" y="96.8">GND</text>
<text x="33" y="104">21</text>
<text x="33" y="107.5">22</text>
<text x="39.5" y="105.4">CLK-N</text>
<text x="66" y="105.4">F1</text>
<text x="72.3" y="107.5">29</text>
<text x="72.3" y="104">30</text>
<text x="114.2" y="107.4">P1</text>
<text x="135.6" y="105.7">1</text>
<text x="153.5" y="105.7">16</text>
<text x="253" y="107.4">GND</text>
<text x="10.3" y="109.1">RESET-P</text>
<text x="33" y="111">23</text>
<text x="39.5" y="108.9">RST-P</text>
<text x="39.5" y="112.4">CPU-RUN-P</text>
<text x="59.2" y="108.9">WIN-N</text>
<text x="62" y="112.4">61-N</text>
<text x="72.3" y="111">28</text>
<text x="85.4" y="112.8">61-N</text>
<text x="85.5" y="109.2">WIN-N</text>
<text x="135.6" y="109.3">2</text>
<text x="135.6" y="112.8">3</text>
<text x="153.5" y="109.3">15</text>
<text x="153.5" y="112.8">14</text>
<text x="33" y="114.5">24</text>
<text x="33" y="118.1">25</text>
<text x="39.5" y="116">IOSE-P</text>
<text x="39.5" y="119.5">CLK-P</text>
<text x="61.1" y="119.5">+12V</text>
<text x="66" y="116">F4</text>
<text x="72.3" y="118.1">26</text>
<text x="72.3" y="114.5">27</text>
<text x="135.6" y="119.8">5</text>
<text x="135.6" y="116.3">4</text>
<text x="153.5" y="119.8">12</text>
<text x="153.5" y="116.3">13</text>
<text x="285.4" y="117.9">FDCSEL-P</text>
<text x="307.8" y="116.3">13</text>
<text x="326.7" y="116.3">12</text>
<text x="339.4" y="117.9">FDCSEL-N</text>
<text x="135.6" y="123.4">6</text>
<text x="153.5" y="123.4">11</text>
<text x="135.6" y="126.9">7</text>
<text x="135.6" y="130.4">8</text>
<text x="153.5" y="126.9">10</text>
<text x="153.5" y="130.4">9</text>
<text x="20.2" y="140.9">WIN-N</text>
<text x="39.7" y="139.2">12</text>
<text x="62.1" y="142.8">11</text>
<text x="23.7" y="147.9">GND</text>
<text x="39.7" y="146.3">13</text>
<text x="74.6" y="144.4">WIN-N1</text>
<text x="173.6" y="151.5">GND</text>
<text x="19.9" y="161.9">MRD-N</text>
<text x="41.7" y="160.4">9</text>
<text x="203.1" y="160.3">MRD-N1</text>
<text x="224.9" y="158.6">11</text>
<text x="39.7" y="167.5">10</text>
<text x="62.1" y="163.9">8</text>
<text x="74.8" y="165.6">MRD-N1</text>
<text x="118.9" y="165.5">RD-N</text>
<text x="136.1" y="163.9">1</text>
<text x="136.1" y="167.5">2</text>
<text x="140.7" y="165.7">DIR</text>
<text x="161.7" y="167.5">19</text>
<text x="173.9" y="165.2">+5V</text>
<text x="203.3" y="167.4">CRCRD-P</text>
<text x="224.9" y="165.7">12</text>
<text x="247.3" y="162.2">13</text>
<text x="249.3" y="167.3">DACK-N</text>
<text x="270.8" y="162.2">14</text>
<text x="270.8" y="165.7">13</text>
<text x="278" y="163.6">2A</text>
<text x="278" y="167.1">2B</text>
<text x="289.6" y="163.6">/2Y0</text>
<text x="289.6" y="167.1">/2Y1</text>
<text x="300.2" y="162.2">12</text>
<text x="300.2" y="165.7">11</text>
<text x="312.9" y="163.7">INPDCL-N</text>
<text x="312.9" y="167.2">OUTDCL-N</text>
<text x="23.7" y="169.1">GND</text>
<text x="119.7" y="172.7">DB1</text>
<text x="119.9" y="169.1">DB0</text>
<text x="136.1" y="171">3</text>
<text x="140.7" y="169.2">A1</text>
<text x="140.7" y="172.8">A2</text>
<text x="150.9" y="169.2">OE-N</text>
<text x="155" y="172.8">B1</text>
<text x="161.7" y="171">18</text>
<text x="173.3" y="172.6">FDC-DB0</text>
<text x="173.8" y="169.1">CRCRD-P</text>
<text x="270.8" y="172.8">15</text>
<text x="289.6" y="170.6">/2Y2</text>
<text x="300.2" y="169.2">10</text>
<text x="300.2" y="172.8">9</text>
<text x="119.7" y="176.3">DB2</text>
<text x="119.7" y="179.8">DB3</text>
<text x="136.1" y="174.5">4</text>
<text x="136.1" y="178">5</text>
<text x="140.7" y="176.3">A3</text>
<text x="140.7" y="179.8">A4</text>
<text x="155" y="179.8">B3</text>
<text x="155" y="176.3">B2</text>
<text x="161.7" y="178">16</text>
<text x="161.7" y="174.5">17</text>
<text x="173.3" y="176.2">FDC-DB1</text>
<text x="173.3" y="179.7">FDC-DB2</text>
<text x="249.7" y="174.4">WIN-N1</text>
<text x="278" y="174.2">/2G</text>
<text x="289.6" y="174.2">/2Y3</text>
<text x="17.3" y="183.1">RESET-P</text>
<text x="41.7" y="181.6">4</text>
<text x="62.1" y="185.1">6</text>
<text x="119.7" y="183.3">DB4</text>
<text x="136.1" y="181.6">6</text>
<text x="136.1" y="185.1">7</text>
<text x="140.7" y="183.3">A5</text>
<text x="155" y="183.3">B4</text>
<text x="161.7" y="185.1">14</text>
<text x="161.7" y="181.6">15</text>
<text x="173.3" y="183.2">FDC-DB3</text>
<text x="23.7" y="190.3">GND</text>
<text x="41.7" y="188.6">5</text>
<text x="74.5" y="186.7">RESET-P1</text>
<text x="119.7" y="186.9">DB5</text>
<text x="119.7" y="190.4">DB6</text>
<text x="136.1" y="188.6">8</text>
<text x="140.7" y="186.9">A6</text>
<text x="140.7" y="190.4">A7</text>
<text x="155" y="190.4">B6</text>
<text x="155" y="186.9">B5</text>
<text x="161.7" y="188.6">13</text>
<text x="173.3" y="186.8">FDC-DB4</text>
<text x="173.3" y="190.3">FDC-DB5</text>
<text x="119" y="197.4">GND</text>
<text x="119.7" y="193.9">DB7</text>
<text x="136.1" y="192.2">9</text>
<text x="140.7" y="193.9">A8</text>
<text x="155" y="197.4">B8</text>
<text x="155" y="193.9">B7</text>
<text x="161.7" y="195.7">11</text>
<text x="161.7" y="192.2">12</text>
<text x="173.3" y="193.8">FDC-DB6</text>
<text x="173.3" y="197.3">FDC-DB7</text>
<text x="41.7" y="202.7">1</text>
<text x="23.3" y="204.3">N0-P</text>
<text x="41.7" y="209.8">2</text>
<text x="62.1" y="206.3">3</text>
<text x="74.8" y="207.8">N0-P1</text>
<text x="211.6" y="206">OUTDCL-N</text>
<text x="239.3" y="204.5">9</text>
<text x="259.6" y="208">8</text>
<text x="278.1" y="204.5">4</text>
<text x="298.4" y="208">6</text>
<text x="311.1" y="209.6">WR-N</text>
<text x="23.7" y="211.4">GND</text>
<text x="214.2" y="213.2">OUT5CL-N</text>
<text x="237.3" y="211.6">10</text>
<text x="260.3" y="213.2">+5V</text>
<text x="278.1" y="211.6">5</text>
<text x="117.9" y="230.8">RESET-P1</text>
<text x="142" y="229.2">11</text>
<text x="160.9" y="229.2">10</text>
<text x="173.6" y="230.8">RESET-N</text>
<text x="239.3" y="239.8">9</text>
<text x="212.7" y="241.3">INPDCL-N</text>
<text x="217" y="245">IN4CL-N</text>
<text x="237.3" y="243.3">10</text>
<text x="259.6" y="243.3">8</text>
<text x="272.3" y="244.8">RD-N</text>
<text x="117.9" y="250.2">RESET-P1</text>
<text x="142" y="248.6">12</text>
<text x="217" y="248.5">IN5CL-N</text>
<text x="237.3" y="246.8">11</text>
<text x="124" y="257.2">IRQ-P</text>
<text x="142" y="255.7">13</text>
<text x="164.4" y="252.1">11</text>
<text x="177.1" y="253.7">RESET-INT-P</text>
<text x="142" y="269.8">12</text>
<text x="119.2" y="271.3">RESET-N</text>
<text x="164.4" y="273.3">11</text>
<text x="177.1" y="274.9">RESET-FDC-P</text>
<text x="118.9" y="278.5">OUT6CL-N</text>
<text x="142" y="276.8">13</text>
</g>
<g font-size="3.2" fill="#f00">
<text x="128.5" y="28.1">1</text>
<text x="131.2" y="29.5">+5VP</text>
<text x="183.1" y="44.2" transform="rotate(-90 183.1 44.2)">16</text>
<text x="244.8" y="44.2" transform="rotate(-90 244.8 44.2)">16</text>
<text x="311.9" y="43.1" transform="rotate(-90 311.9 43.1)">16</text>
<text x="184.9" y="51.7" transform="rotate(-90 184.9 51.7)">+5V</text>
<text x="246.6" y="51.7" transform="rotate(-90 246.6 51.7)">+5V</text>
<text x="313.6" y="52.4" transform="rotate(-90 313.6 52.4)">+5V</text>
<text x="403.1" y="52.5">+5V</text>
<text x="413.1" y="51">16</text>
<text x="152.4" y="165.7">+5V</text>
<text x="161.7" y="163.9">20</text>
</g>
<g font-size="3.2">
<text x="385.7" y="82.8">8</text>
<text x="313.6" y="88.9" transform="rotate(-90 313.6 88.9)">GND</text>
<text x="390.9" y="84.2">GND</text>
<text x="183.1" y="95.9" transform="rotate(-90 183.1 95.9)">8</text>
<text x="184.9" y="93.5" transform="rotate(-90 184.9 93.5)">GND</text>
<text x="244.8" y="95.9" transform="rotate(-90 244.8 95.9)">8</text>
<text x="246.6" y="93.5" transform="rotate(-90 246.6 93.5)">GND</text>
<text x="311.9" y="93.5" transform="rotate(-90 311.9 93.5)">8</text>
<text x="134.1" y="195.7">10</text>
<text x="140.7" y="197.4">GND</text>
</g>
</svg>
